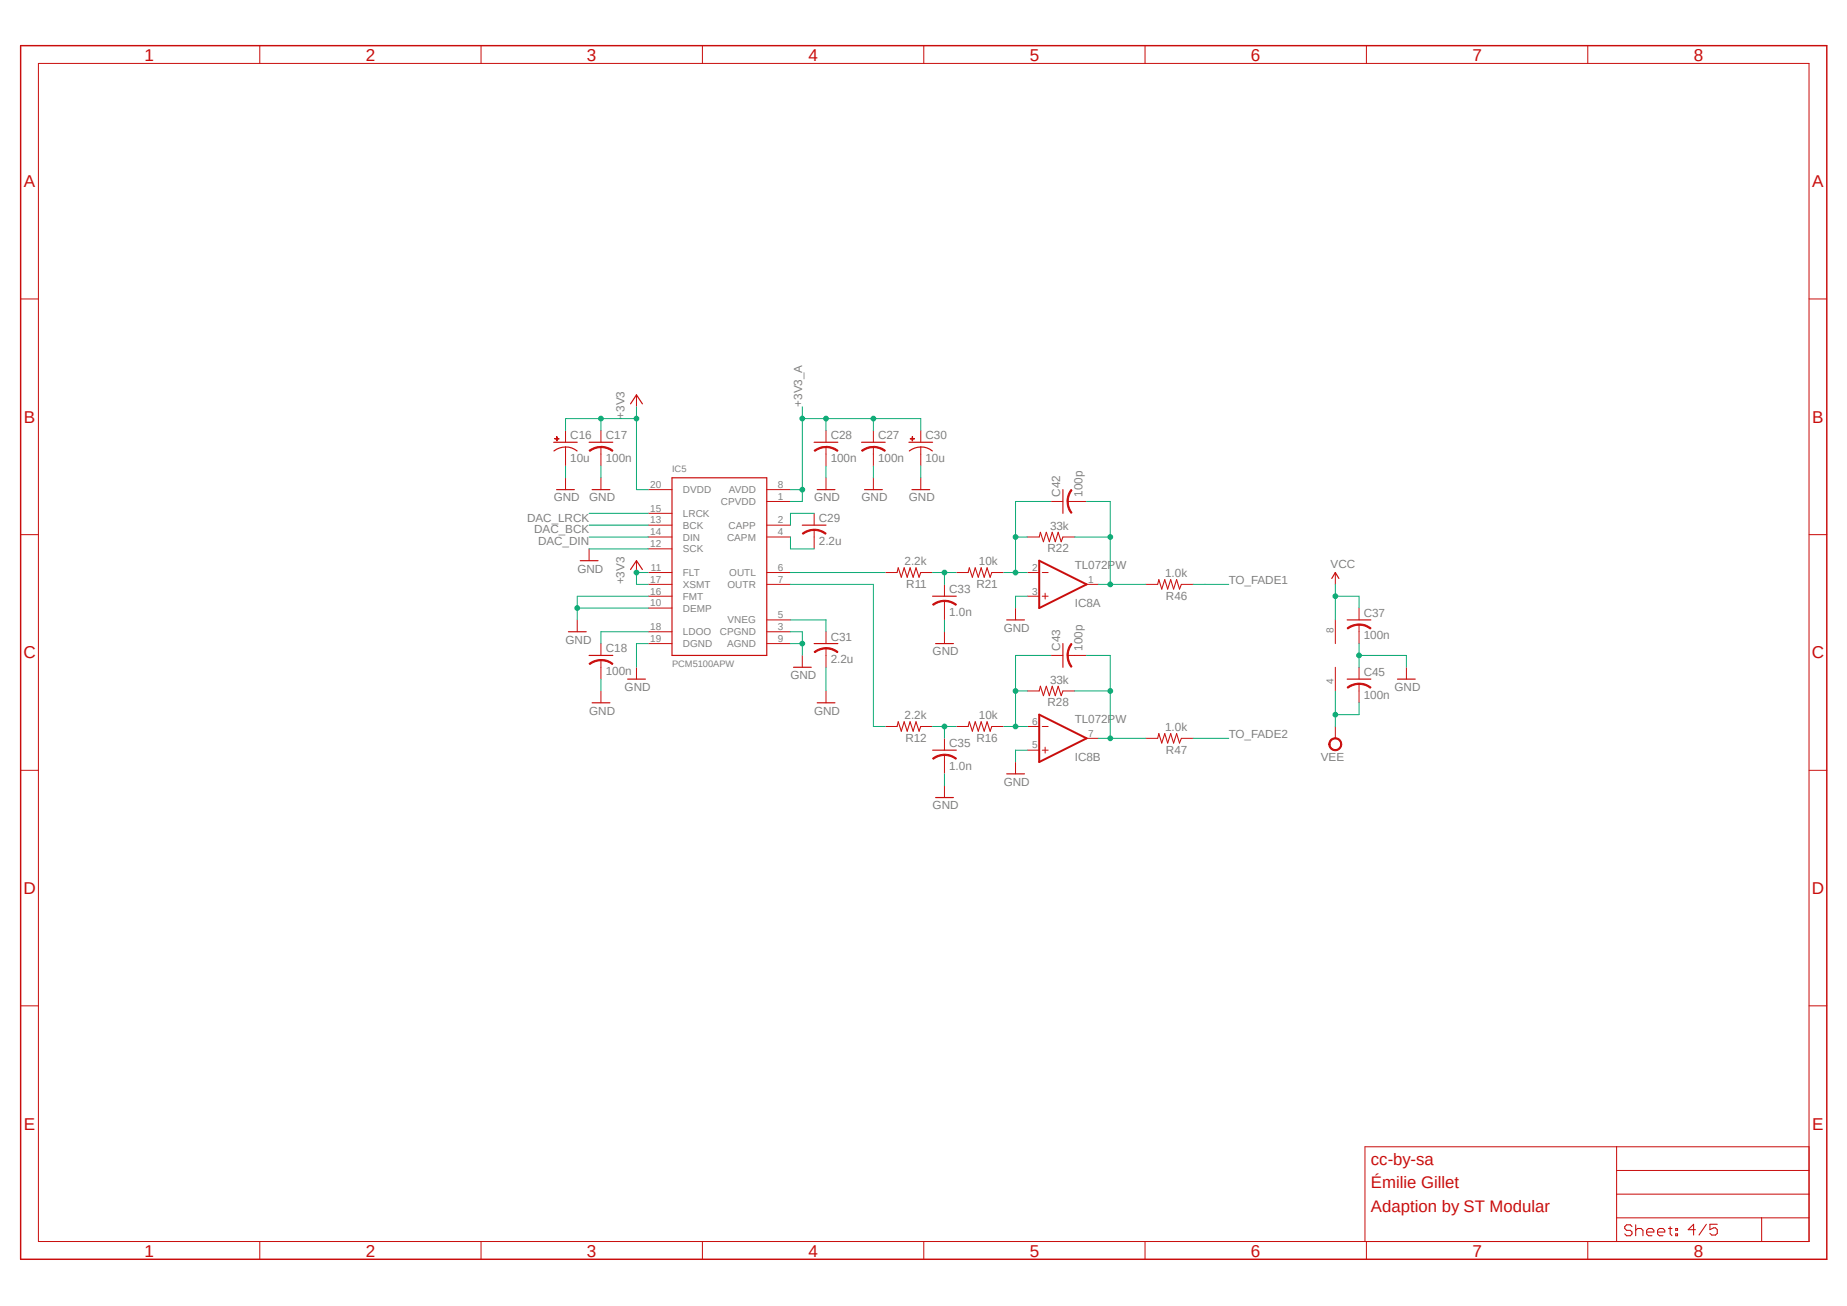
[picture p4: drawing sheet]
<svg xmlns="http://www.w3.org/2000/svg" width="594mm" height="420mm" viewBox="0 0 594 420" stroke-linecap="round" stroke-linejoin="round" font-family="sans-serif">
<path d="M5.9 14.2l582.2 391.7M588.1 14.2l-582.2 391.7" fill="none" stroke="#fff" stroke-width=".32"/>
<g fill="none" stroke="#c90d0c" stroke-width=".32">
<path d="M83.6 14.7v5.7M154.7 14.7v5.7M225.9 14.7v5.7M297.1 14.7v5.7M368.3 14.7v5.7M439.5 14.7v5.7M510.7 14.7v5.7M12.4 20.4h569.5v379h-569.5zM6.6 96.2h5.8M581.9 96.2h5.7M204.7 127v3.9M208.5 157.5h7.6"/>
<path d="M246.6 157.5h7.6M280.9 143.8v2.3M6.6 172h5.8M189.5 176.6v3.8M208.5 165.1h7.6M208.5 172.8h7.6M208.5 169h7.6M208.5 176.6h7.6M246.6 161.3h7.6M246.6 172.8h7.6M246.6 169h7.6M581.9 172h5.7"/>
<path d="M185.7 199.4v3.8M204.7 180.4v3.8M208.5 191.8h7.6M208.5 184.2h7.6M208.5 195.6h7.6M208.5 188h7.6M246.6 184.2h7.6M246.6 199.4h7.6M246.6 188h7.6M204.7 214.7v3.8M208.5 203.2h7.6M208.5 207.1h7.6"/>
<path d="M246.6 203.2h7.6M246.6 207.1h7.6M258.1 210.9v3.8M6.6 247.8h5.8M581.9 247.8h5.7M6.6 323.6h5.8M581.9 323.6h5.7M520 368.9v30.5M520 376.6h61.9M581.9 368.9h-142.9v30.5M83.6 399.4v5.7M154.7 399.4v5.7"/>
<path d="M225.9 399.4v5.7M297.1 399.4v5.7M368.3 399.4v5.7M439.5 399.4v5.7M510.7 399.4v5.7M520 391.8h61.9M520 384.2h61.9M566.6 391.8v7.6"/>
</g>
<path d="M524.9 394.6l-.5-.6h-1.2l-.6 .6v.6l.6 .6h1.2l.5 .6v.6l-.5 .6h-1.2l-.6-.6M526.1 394v3.6M526.1 395.8l.6-.6h1.1l.6 .6v1.8M529.6 396.4h2.4v-.6l-.6-.6h-1.2l-.6 .6v1.2l.6 .6h1.2M533.1 396.4h2.4v-.6l-.6-.6h-1.2l-.6 .6v1.2l.6 .6h1.2M536.7 395.2h1.1M537.2 394.6v2.4l.6 .6M539 395.2h.6v.6h-.6zM539 397h.6v.6h-.6zM545.3 395.6h-2.3l1.7-1.7v3.4M548.8 393.9l-2.3 3.4M552.4 393.9h-2.4v1.7l1.2-.6h.6l.6 .6v1.2l-.6 .5h-1.2l-.6-.5" fill="none" stroke="#c90d0c" stroke-width=".34"/>
<path d="M6.6 14.7h581v390.4h-581z" fill="none" stroke="#c90d0c" stroke-width=".47"/>
<path d="M202.8 129.9l1.9-2.9 1.9 2.9M216.1 153.7h30.5v57.2h-30.5zM277.1 142.3h7.6M186.6 180.4h5.8M202.8 183.2l1.9-2.8 1.9 2.8M182.8 203.2h5.7M201.9 218.5h5.7M255.2 214.7h5.7" fill="none" stroke="#c90d0c" stroke-width=".38"/>
<path d="M280.9 143.6l2.9 .6 1 .7-.2 .3a6.6 6.6 0 0 0-3.7-1.2z" fill-rule="evenodd" fill="#c90d0c"/>
<path d="M280.9 143.6l2.9 .6 1 .7-.2 .3a6.6 6.6 0 0 0-3.7-1.2z" fill="none" stroke="#c90d0c" stroke-width=".32"/>
<path d="M277.1 144.9l2.6-1.2 1.2-.1v.4a5.9 5.9 0 0 0-3.5 1.2z" fill-rule="evenodd" fill="#c90d0c"/>
<path d="M280.9 138.5v3.8M277.1 144.9l2.6-1.2 1.2-.1v.4a5.9 5.9 0 0 0-3.5 1.2zM280.9 146.1v3.8M296.2 143.8v2.3" fill="none" stroke="#c90d0c" stroke-width=".32"/>
<path d="M292.3 142.3h7.7M292.5 145.1a6 6 0 0 1 7.4 0" fill="none" stroke="#c90d0c" stroke-width=".38"/>
<path d="M292.8 141.1h1.3v.2h-1.3z" fill-rule="evenodd" fill="#c90d0c"/>
<path d="M292.8 141.1h1.3v.2h-1.3z" fill="none" stroke="#c90d0c" stroke-width=".32"/>
<path d="M293.4 140.5h.1v1.4h-.1z" fill-rule="evenodd" fill="#c90d0c"/>
<path d="M296.2 138.5v3.8M193.3 143.8v2.3M280.9 153.7v3.8M293.4 140.5h.1v1.4h-.1zM296.2 146.1v3.8M296.2 153.7v3.8" fill="none" stroke="#c90d0c" stroke-width=".32"/>
<path d="M189.5 142.3h7.6M278.1 157.5h5.7M293.3 157.5h5.7" fill="none" stroke="#c90d0c" stroke-width=".38"/>
<path d="M193.3 143.6l2.8 .6 1 .7-.2 .3a6.3 6.3 0 0 0-3.6-1.2z" fill-rule="evenodd" fill="#c90d0c"/>
<path d="M193.3 143.6l2.8 .6 1 .7-.2 .3a6.3 6.3 0 0 0-3.6-1.2z" fill="none" stroke="#c90d0c" stroke-width=".32"/>
<path d="M189.5 144.9l2.6-1.2 1.2-.1v.4a5.9 5.9 0 0 0-3.6 1.2z" fill-rule="evenodd" fill="#c90d0c"/>
<path d="M193.3 138.5v3.8M189.5 144.9l2.6-1.2 1.2-.1v.4a5.9 5.9 0 0 0-3.6 1.2zM193.3 146.1v3.8M193.3 153.7v3.8M261.9 170.5v2.3" fill="none" stroke="#c90d0c" stroke-width=".32"/>
<path d="M190.5 157.5h5.7M258.1 169h7.6" fill="none" stroke="#c90d0c" stroke-width=".38"/>
<path d="M261.9 170.3h1.2l1.6 .6 1 .7-.2 .3a5.8 5.8 0 0 0-3.6-1.3z" fill-rule="evenodd" fill="#c90d0c"/>
<path d="M261.9 170.3h1.2l1.6 .6 1 .7-.2 .3a5.8 5.8 0 0 0-3.6-1.3z" fill="none" stroke="#c90d0c" stroke-width=".32"/>
<path d="M258.1 171.6l1-.7 1.5-.5 1.3-.1v.3a6.3 6.3 0 0 0-3.6 1.3z" fill-rule="evenodd" fill="#c90d0c"/>
<path d="M258.1 171.6l1-.7 1.5-.5 1.3-.1v.3a6.3 6.3 0 0 0-3.6 1.3zM261.9 165.1v3.9M261.9 172.8v3.8M265.7 208.6v2.3" fill="none" stroke="#c90d0c" stroke-width=".32"/>
<path d="M261.9 207.1h7.6" fill="none" stroke="#c90d0c" stroke-width=".38"/>
<path d="M265.7 208.4h1.2l1.6 .6 1 .7-.2 .3a5.8 5.8 0 0 0-3.6-1.3z" fill-rule="evenodd" fill="#c90d0c"/>
<path d="M265.7 208.4h1.2l1.6 .6 1 .7-.2 .3a5.8 5.8 0 0 0-3.6-1.3z" fill="none" stroke="#c90d0c" stroke-width=".32"/>
<path d="M261.9 209.7l1-.7 1.5-.5 1.3-.1v.3a6.3 6.3 0 0 0-3.6 1.3z" fill-rule="evenodd" fill="#c90d0c"/>
<path d="M193.3 212.4v2.3M261.9 209.7l1-.7 1.5-.5 1.3-.1v.3a6.3 6.3 0 0 0-3.6 1.3zM265.7 203.2v3.9M265.7 210.9v3.8M265.7 222.3v3.8" fill="none" stroke="#c90d0c" stroke-width=".32"/>
<path d="M189.5 210.9h7.6M262.8 226.1h5.8" fill="none" stroke="#c90d0c" stroke-width=".38"/>
<path d="M193.3 212.2h.4a5.5 5.5 0 0 1 3.4 1.3l-.2 .3a5.6 5.6 0 0 0-3.6-1.2z" fill-rule="evenodd" fill="#c90d0c"/>
<path d="M193.3 212.2h.4a5.5 5.5 0 0 1 3.4 1.3l-.2 .3a5.6 5.6 0 0 0-3.6-1.2z" fill="none" stroke="#c90d0c" stroke-width=".32"/>
<path d="M189.5 213.5l1-.7 1.6-.5 1.2-.1v.4a6.3 6.3 0 0 0-3.6 1.2z" fill-rule="evenodd" fill="#c90d0c"/>
<path d="M189.5 213.5l1-.7 1.6-.5 1.2-.1v.4a6.3 6.3 0 0 0-3.6 1.2zM193.3 207.1v3.8M193.3 214.7v3.8M343.4 210.9h2.3M193.3 222.3v3.8M307.6 233.7h3.8M319 233.7h3.8M330.4 222.3h3.9M341.9 222.3h3.8" fill="none" stroke="#c90d0c" stroke-width=".32"/>
<path d="M341.9 207.1v7.6M190.5 226.1h5.7" fill="none" stroke="#c90d0c" stroke-width=".38"/>
<path d="M311.4 233.7l.4-1.5 1 3 .9-3 1 3 .9-3 1 3 .9-3 1 3 .5-1.5M334.3 222.3l.3-1.5 1 3 .9-3 1 3 .9-3 1 3 1-3 .9 3 .6-1.5" fill="none" stroke="#c90d0c" stroke-width=".34"/>
<path d="M344.5 207l.3 .2a6.6 6.6 0 0 0-1.2 3.7h-.4l.1-1.3 .5-1.5z" fill-rule="evenodd" fill="#c90d0c"/>
<path d="M344.5 207l.3 .2a6.6 6.6 0 0 0-1.2 3.7h-.4l.1-1.3 .5-1.5z" fill="none" stroke="#c90d0c" stroke-width=".32"/>
<path d="M343.2 210.9h.4a5.9 5.9 0 0 0 1.2 3.5l-.3 .3-.7-1.1-.5-1.5z" fill-rule="evenodd" fill="#c90d0c"/>
<path d="M330.4 172.8h3.9M341.9 172.8h3.8M343.4 161.3h2.3M307.6 184.2h3.8M319 184.2h3.8M326.6 195.6v3.8M338.1 210.9h3.8M343.2 210.9h.4a5.9 5.9 0 0 0 1.2 3.5l-.3 .3-.7-1.1-.5-1.5zM345.7 210.9h3.8" fill="none" stroke="#c90d0c" stroke-width=".32"/>
<path d="M334.3 172.8l.3-1.6 1 3.1 .9-3.1 1 3.1 .9-3.1 1 3.1 1-3.1 .9 3.1 .6-1.5M311.4 184.2l.4-1.5 1 3 .9-3 1 3 .9-3 1 3 .9-3 1 3 .5-1.5" fill="none" stroke="#c90d0c" stroke-width=".34"/>
<path d="M341.9 157.5v7.6M323.8 199.4h5.7" fill="none" stroke="#c90d0c" stroke-width=".38"/>
<path d="M344.5 157.5l.3 .2a6.3 6.3 0 0 0-1.2 3.6h-.4l.1-1.2 .5-1.6z" fill-rule="evenodd" fill="#c90d0c"/>
<path d="M344.5 157.5l.3 .2a6.3 6.3 0 0 0-1.2 3.6h-.4l.1-1.2 .5-1.6z" fill="none" stroke="#c90d0c" stroke-width=".32"/>
<path d="M343.2 161.3h.4a5.9 5.9 0 0 0 1.2 3.6l-.3 .2-.7-1-.5-1.5z" fill-rule="evenodd" fill="#c90d0c"/>
<g fill="none" stroke="#c90d0c" stroke-width=".32">
<path d="M338.1 161.3h3.8M343.2 161.3h.4a5.9 5.9 0 0 0 1.2 3.6l-.3 .2-.7-1-.5-1.5zM345.7 161.3h3.8M330.4 191.8h3.9M330.4 184.2h3.9M335.2 191.8h1.9M335.2 184.2h1.9M336.2 190.8v1.9M349.5 188h3.8M368.5 188h3.9M380 188h3.8M429.5 184.2v3.8"/>
<path d="M429.5 199.4v7.7M429.5 214.7v7.6M330.4 233.7h3.9M335.2 233.7h1.9M349.5 237.5h3.8M368.5 237.5h3.9M380 237.5h3.8M326.6 245.2v3.8M330.4 241.3h3.9M335.2 241.3h1.9M336.2 240.4v1.9"/>
</g>
<path d="M372.4 188l.3-1.5 1 3 .9-3 1 3 .9-3 1 3 1-3 .9 3 .6-1.5M372.4 237.5l.3-1.5 1 3.1 .9-3.1 1 3.1 .9-3.1 1 3.1 1-3.1 .9 3.1 .6-1.6" fill="none" stroke="#c90d0c" stroke-width=".34"/>
<path d="M428.4 186.1l1.1-1.9 1.1 1.9M323.8 249h5.7" fill="none" stroke="#c90d0c" stroke-width=".38"/>
<path d="M334.3 180.4l15.2 7.6-15.2 7.6zM334.3 229.9l15.2 7.6-15.2 7.7z" fill="none" stroke="#c90d0c" stroke-width=".63"/>
<path d="M428.1 237.8a2.1 2.1 0 0 1 3.2 .6 2.1 2.1 0 0 1-1.3 3 2.1 2.1 0 0 1-2.6-2h.4a1.72 1.72 0 0 1 2.3-1.6 1.72 1.72 0 0 1 .6 2.8 1.72 1.72 0 0 1-2.8-.7l-.1-.5h-.4l.1-.6z" fill-rule="evenodd" fill="#c90d0c"/>
<path d="M437.1 201v2.2M428.1 237.8a2.1 2.1 0 0 1 3.2 .6 2.1 2.1 0 0 1-1.3 3 2.1 2.1 0 0 1-2.6-2h.4a1.72 1.72 0 0 1 2.3-1.6 1.72 1.72 0 0 1 .6 2.8 1.72 1.72 0 0 1-2.8-.7l-.1-.5h-.4l.1-.6zM429.5 233.7v3.8" fill="none" stroke="#c90d0c" stroke-width=".32"/>
<path d="M433.3 199.4h7.6" fill="none" stroke="#c90d0c" stroke-width=".38"/>
<path d="M437.1 200.7l1.3 .1 1.5 .6 1.1 .7-.3 .3a5.6 5.6 0 0 0-3.6-1.3z" fill-rule="evenodd" fill="#c90d0c"/>
<path d="M437.1 200.7l1.3 .1 1.5 .6 1.1 .7-.3 .3a5.6 5.6 0 0 0-3.6-1.3z" fill="none" stroke="#c90d0c" stroke-width=".32"/>
<path d="M433.3 202.1l1-.7 1.6-.5 1.2-.2v.4a6.3 6.3 0 0 0-3.6 1.3z" fill-rule="evenodd" fill="#c90d0c"/>
<path d="M437.1 195.6v3.8M433.3 202.1l1-.7 1.6-.5 1.2-.2v.4a6.3 6.3 0 0 0-3.6 1.3zM437.1 203.2v3.9M437.1 220v2.3" fill="none" stroke="#c90d0c" stroke-width=".32"/>
<path d="M433.3 218.5h7.6" fill="none" stroke="#c90d0c" stroke-width=".38"/>
<path d="M437.1 219.8l1.3 .1 1.5 .5 1.1 .7-.3 .3a5.6 5.6 0 0 0-3.6-1.2z" fill-rule="evenodd" fill="#c90d0c"/>
<path d="M437.1 219.8l1.3 .1 1.5 .5 1.1 .7-.3 .3a5.6 5.6 0 0 0-3.6-1.2z" fill="none" stroke="#c90d0c" stroke-width=".32"/>
<path d="M433.3 221.1l1-.7 1.6-.5 1.2-.1v.4a6.3 6.3 0 0 0-3.6 1.2z" fill-rule="evenodd" fill="#c90d0c"/>
<path d="M181.9 143.8v2.3M437.1 214.7v3.8M452.4 214.7v3.8M433.3 221.1l1-.7 1.6-.5 1.2-.1v.4a6.3 6.3 0 0 0-3.6 1.2zM437.1 222.3v3.8" fill="none" stroke="#c90d0c" stroke-width=".32"/>
<path d="M178.1 142.3h7.6M178.2 145.1a6.1 6.1 0 0 1 7.4 0M449.5 218.5h5.7" fill="none" stroke="#c90d0c" stroke-width=".38"/>
<path d="M178.5 141.1h1.3v.2h-1.3z" fill-rule="evenodd" fill="#c90d0c"/>
<path d="M178.5 141.1h1.3v.2h-1.3z" fill="none" stroke="#c90d0c" stroke-width=".32"/>
<path d="M179.1 140.5h.1v1.4h-.1z" fill-rule="evenodd" fill="#c90d0c"/>
<path d="M181.9 138.5v3.8M179.1 140.5h.1v1.4h-.1zM181.9 146.1v3.8M181.9 153.7v3.8M265.7 143.8v2.3" fill="none" stroke="#c90d0c" stroke-width=".32"/>
<path d="M179 157.5h5.7M261.9 142.3h7.6" fill="none" stroke="#c90d0c" stroke-width=".38"/>
<path d="M265.7 143.6l2.8 .6 1 .7-.2 .3a6.6 6.6 0 0 0-3.6-1.2z" fill-rule="evenodd" fill="#c90d0c"/>
<path d="M265.7 143.6l2.8 .6 1 .7-.2 .3a6.6 6.6 0 0 0-3.6-1.2z" fill="none" stroke="#c90d0c" stroke-width=".32"/>
<path d="M261.9 144.9l2.5-1.2 1.3-.1v.4a5.9 5.9 0 0 0-3.6 1.2z" fill-rule="evenodd" fill="#c90d0c"/>
<path d="M265.7 138.5v3.8M261.9 144.9l2.5-1.2 1.3-.1v.4a5.9 5.9 0 0 0-3.6 1.2zM265.7 146.1v3.8M265.7 153.7v3.8M303.8 193.3v2.3" fill="none" stroke="#c90d0c" stroke-width=".32"/>
<path d="M262.8 157.5h5.8M300 191.8h7.6" fill="none" stroke="#c90d0c" stroke-width=".38"/>
<path d="M303.8 193.1l1.2 .1 1.6 .6 1 .6-.2 .3a5.8 5.8 0 0 0-3.6-1.2z" fill-rule="evenodd" fill="#c90d0c"/>
<path d="M303.8 193.1l1.2 .1 1.6 .6 1 .6-.2 .3a5.8 5.8 0 0 0-3.6-1.2z" fill="none" stroke="#c90d0c" stroke-width=".32"/>
<path d="M300 194.4l1-.6 1.5-.5 1.3-.2v.4a6 6 0 0 0-3.6 1.2z" fill-rule="evenodd" fill="#c90d0c"/>
<path d="M300 194.4l1-.6 1.5-.5 1.3-.2v.4a6 6 0 0 0-3.6 1.2zM303.8 188v3.8M303.8 195.6v3.8M303.8 242.9v2.3" fill="none" stroke="#c90d0c" stroke-width=".32"/>
<path d="M300 241.3h7.6" fill="none" stroke="#c90d0c" stroke-width=".38"/>
<path d="M303.8 242.7l2 .3 1.8 1-.2 .3a5.8 5.8 0 0 0-3.6-1.3z" fill-rule="evenodd" fill="#c90d0c"/>
<path d="M303.8 242.7l2 .3 1.8 1-.2 .3a5.8 5.8 0 0 0-3.6-1.3z" fill="none" stroke="#c90d0c" stroke-width=".32"/>
<path d="M300 244l1-.7 1.5-.5 1.3-.1v.3a6 6 0 0 0-3.6 1.3z" fill-rule="evenodd" fill="#c90d0c"/>
<path d="M284.7 184.2h3.8M296.2 184.2h3.8M303.8 203.2v3.9M284.7 233.7h3.8M296.2 233.7h3.8M303.8 237.5v3.8M300 244l1-.7 1.5-.5 1.3-.1v.3a6 6 0 0 0-3.6 1.3zM303.8 245.2v3.8M303.8 252.8v3.8" fill="none" stroke="#c90d0c" stroke-width=".32"/>
<path d="M300.9 207.1h5.8M300.9 256.6h5.8" fill="none" stroke="#c90d0c" stroke-width=".38"/>
<path d="M288.5 184.2l.4-1.5 1 3 .9-3 1 3 .9-3 1 3 .9-3 1 3 .6-1.5M288.5 233.7l.4-1.5 1 3 .9-3 1 3 .9-3 1 3 .9-3 1 3 .6-1.5" fill="none" stroke="#c90d0c" stroke-width=".34"/>
<path d="M254.2 207.1h3.9M254.2 203.2h3.9v7.7" fill="none" stroke="#0dab76" stroke-width=".32"/>
<circle cx="258.1" cy="207.1" r=".76" fill="#0dab76"/>
<g fill="none" stroke="#0dab76" stroke-width=".32">
<path d="M189.5 176.6h19M185.7 195.6h22.8M208.5 191.8h-22.8v7.6M208.5 207.1h-3.8v7.6"/>
<circle cx="258.1" cy="207.1" r=".76"/>
</g>
<circle cx="185.7" cy="195.6" r=".76" fill="#0dab76"/>
<g fill="none" stroke="#0dab76" stroke-width=".32">
<path d="M193.3 149.9v3.8M280.9 149.9v3.8M296.2 149.9v3.8M330.4 191.8h-3.8v3.8M193.3 218.5v3.8M265.7 214.7v7.6M437.1 207.1v7.6M437.1 210.9h15.3v3.8M330.4 241.3h-3.8v3.9"/>
<circle cx="185.7" cy="195.6" r=".76"/>
</g>
<circle cx="437.1" cy="210.9" r=".76" fill="#0dab76"/>
<g fill="none" stroke="#0dab76" stroke-width=".32">
<path d="M258.1 130.9v30.4h-3.9M258.1 134.7h38.1v3.8M265.7 134.7v3.8M280.9 134.7v3.8M181.9 149.9v3.8M254.2 157.5h3.9M265.7 149.9v3.8M303.8 199.4v3.8M303.8 249v3.8"/>
<circle cx="437.1" cy="210.9" r=".76"/>
</g>
<circle cx="258.1" cy="157.5" r=".76" fill="#0dab76"/>
<circle cx="258.1" cy="157.5" r=".76" fill="none" stroke="#0dab76" stroke-width=".32"/>
<circle cx="280.9" cy="134.7" r=".76" fill="#0dab76"/>
<circle cx="280.9" cy="134.7" r=".76" fill="none" stroke="#0dab76" stroke-width=".32"/>
<circle cx="258.1" cy="134.7" r=".76" fill="#0dab76"/>
<circle cx="258.1" cy="134.7" r=".76" fill="none" stroke="#0dab76" stroke-width=".32"/>
<circle cx="265.7" cy="134.7" r=".76" fill="#0dab76"/>
<g fill="none" stroke="#0dab76" stroke-width=".32">
<path d="M193.3 134.7v3.8M204.7 130.9v26.6h3.8M204.7 134.7h-22.8v3.8"/>
<circle cx="265.7" cy="134.7" r=".76"/>
</g>
<circle cx="204.7" cy="134.7" r=".76" fill="#0dab76"/>
<circle cx="204.7" cy="134.7" r=".76" fill="none" stroke="#0dab76" stroke-width=".32"/>
<circle cx="193.3" cy="134.7" r=".76" fill="#0dab76"/>
<g fill="none" stroke="#0dab76" stroke-width=".32">
<path d="M208.5 184.2h-3.8v3.8h3.8"/>
<circle cx="193.3" cy="134.7" r=".76"/>
</g>
<circle cx="204.7" cy="184.2" r=".76" fill="#0dab76"/>
<g fill="none" stroke="#0dab76" stroke-width=".32">
<path d="M189.5 165.1h19M189.5 169h19M189.5 172.8h19M254.2 172.8v3.8h7.7M261.9 165.1h-7.7v3.9M254.2 199.4h11.5v3.8M254.2 188h26.7v45.7h3.8M208.5 203.2h-15.2v3.9M338.1 210.9h-11.5v22.8M322.8 233.7h7.6M326.6 222.3h3.8"/>
<circle cx="204.7" cy="184.2" r=".76"/>
</g>
<circle cx="326.6" cy="233.7" r=".76" fill="#0dab76"/>
<circle cx="326.6" cy="233.7" r=".76" fill="none" stroke="#0dab76" stroke-width=".32"/>
<circle cx="326.6" cy="222.3" r=".76" fill="#0dab76"/>
<g fill="none" stroke="#0dab76" stroke-width=".32">
<path d="M349.5 210.9h7.6v26.6M345.7 222.3h11.4M353.3 237.5h15.2"/>
<circle cx="326.6" cy="222.3" r=".76"/>
</g>
<circle cx="357.1" cy="237.5" r=".76" fill="#0dab76"/>
<circle cx="357.1" cy="237.5" r=".76" fill="none" stroke="#0dab76" stroke-width=".32"/>
<circle cx="357.1" cy="222.3" r=".76" fill="#0dab76"/>
<g fill="none" stroke="#0dab76" stroke-width=".32">
<path d="M326.6 172.8h3.8M338.1 161.3h-11.5v22.9M322.8 184.2h7.6"/>
<circle cx="357.1" cy="222.3" r=".76"/>
</g>
<circle cx="326.6" cy="184.2" r=".76" fill="#0dab76"/>
<circle cx="326.6" cy="184.2" r=".76" fill="none" stroke="#0dab76" stroke-width=".32"/>
<circle cx="326.6" cy="172.8" r=".76" fill="#0dab76"/>
<g fill="none" stroke="#0dab76" stroke-width=".32">
<path d="M345.7 172.8h11.4M349.5 161.3h7.6v26.7M353.3 188h15.2"/>
<circle cx="326.6" cy="172.8" r=".76"/>
</g>
<circle cx="357.1" cy="188" r=".76" fill="#0dab76"/>
<circle cx="357.1" cy="188" r=".76" fill="none" stroke="#0dab76" stroke-width=".32"/>
<circle cx="357.1" cy="172.8" r=".76" fill="#0dab76"/>
<g fill="none" stroke="#0dab76" stroke-width=".32">
<path d="M383.8 188h11.4M383.8 237.5h11.4M429.5 222.3v11.4M437.1 226.1v3.8h-7.6"/>
<circle cx="357.1" cy="172.8" r=".76"/>
</g>
<circle cx="429.5" cy="229.9" r=".76" fill="#0dab76"/>
<g fill="none" stroke="#0dab76" stroke-width=".32">
<path d="M429.5 188v11.4M429.5 191.8h7.6v3.8"/>
<circle cx="429.5" cy="229.9" r=".76"/>
</g>
<circle cx="429.5" cy="191.8" r=".76" fill="#0dab76"/>
<g fill="none" stroke="#0dab76" stroke-width=".32">
<path d="M254.2 184.2h30.5M300 184.2h7.6M303.8 184.2v3.8"/>
<circle cx="429.5" cy="191.8" r=".76"/>
</g>
<circle cx="303.8" cy="184.2" r=".76" fill="#0dab76"/>
<g fill="none" stroke="#0dab76" stroke-width=".32">
<path d="M300 233.7h7.6M303.8 233.7v3.8"/>
<circle cx="303.8" cy="184.2" r=".76"/>
</g>
<circle cx="303.8" cy="233.7" r=".76" fill="#0dab76"/>
<circle cx="303.8" cy="233.7" r=".76" fill="none" stroke="#0dab76" stroke-width=".32"/>
<g font-size="5.5" fill="#c90d0c">
<text x="46.4" y="19.5">1</text>
<text x="117.6" y="19.5">2</text>
<text x="188.8" y="19.5">3</text>
<text x="260" y="19.5">4</text>
<text x="331.2" y="19.5">5</text>
<text x="402.4" y="19.5">6</text>
<text x="473.6" y="19.5">7</text>
<text x="544.8" y="19.5">8</text>
<text x="7.7" y="60.2">A</text>
<text x="582.9" y="60.2">A</text>
<text x="7.7" y="136.1">B</text>
<text x="582.9" y="136.1">B</text>
<text x="7.5" y="211.8">C</text>
<text x="582.8" y="211.8">C</text>
<text x="7.5" y="287.7">D</text>
<text x="582.8" y="287.7">D</text>
<text x="7.7" y="363.5">E</text>
<text x="582.9" y="363.5">E</text>
<text x="46.4" y="404.2">1</text>
<text x="117.6" y="404.2">2</text>
<text x="188.8" y="404.2">3</text>
<text x="260" y="404.2">4</text>
<text x="331.2" y="404.2">5</text>
<text x="402.4" y="404.2">6</text>
<text x="473.6" y="404.2">7</text>
<text x="544.8" y="404.2">8</text>
</g>
<g font-size="5.4" fill="#c90d0c">
<text x="440.9" y="374.6">cc-by-sa</text>
<text x="440.9" y="382.3">Émilie Gillet</text>
<text x="440.9" y="389.9">Adaption by ST Modular</text>
</g>
<g font-size="3.8" fill="#808080">
<text x="258.1" y="130.9" transform="rotate(-90 258.1 130.9)">+3V3_A</text>
<text x="200.9" y="134.7" transform="rotate(-90 200.9 134.7)">+3V3</text>
<text x="183.4" y="141.4">C16</text>
<text x="194.9" y="141.4">C17</text>
<text x="267.2" y="141.4">C28</text>
<text x="282.4" y="141.4">C27</text>
<text x="297.7" y="141.4">C30</text>
<text x="183.4" y="148.6">10u</text>
<text x="194.9" y="148.6">100n</text>
<text x="267.2" y="148.6">100n</text>
<text x="282.4" y="148.6">100n</text>
<text x="297.7" y="148.6">10u</text>
<text x="178.1" y="161.3">GND</text>
<text x="189.5" y="161.3">GND</text>
<text x="261.9" y="161.3">GND</text>
<text x="277.1" y="161.3">GND</text>
<text x="292.3" y="161.3">GND</text>
<text x="340.9" y="159.8" transform="rotate(-90 340.9 159.8)">C42</text>
<text x="348.2" y="159.8" transform="rotate(-90 348.2 159.8)">100p</text>
<text x="169.5" y="167.8">DAC_LRCK</text>
<text x="171.8" y="171.6">DAC_BCK</text>
<text x="263.4" y="168">C29</text>
<text x="337.7" y="170.5">33k</text>
<text x="173.1" y="175.4">DAC_DIN</text>
<text x="263.4" y="175.2">2.2u</text>
<text x="336.9" y="177.7">R22</text>
<text x="185.7" y="184.2">GND</text>
<text x="290.9" y="181.9">2.2k</text>
<text x="314.9" y="181.9">10k</text>
<text x="345.7" y="183">TL072PW</text>
<text x="374.8" y="185.7">1.0k</text>
<text x="428" y="182.7">VCC</text>
<text x="200.9" y="188" transform="rotate(-90 200.9 188)">+3V3</text>
<text x="291.5" y="189.1">R11</text>
<text x="305.3" y="190.8">C33</text>
<text x="314.1" y="189.1">R21</text>
<text x="395.2" y="188">TO_FADE1</text>
<text x="345.7" y="195.4">IC8A</text>
<text x="375" y="192.9">R46</text>
<text x="305.3" y="198.1">1.0n</text>
<text x="322.8" y="203.2">GND</text>
<text x="438.7" y="198.5">C37</text>
<text x="181.9" y="207.1">GND</text>
<text x="194.9" y="209.9">C18</text>
<text x="267.2" y="206.1">C31</text>
<text x="340.9" y="209.3" transform="rotate(-90 340.9 209.3)">C43</text>
<text x="348.2" y="209.3" transform="rotate(-90 348.2 209.3)">100p</text>
<text x="438.7" y="205.7">100n</text>
<text x="267.2" y="213.3">2.2u</text>
<text x="300" y="210.9">GND</text>
<text x="194.9" y="217.1">100n</text>
<text x="254.2" y="218.5">GND</text>
<text x="337.7" y="220">33k</text>
<text x="438.7" y="217.5">C45</text>
<text x="200.9" y="222.3">GND</text>
<text x="336.9" y="227.2">R28</text>
<text x="438.7" y="224.7">100n</text>
<text x="448.6" y="222.3">GND</text>
<text x="189.5" y="229.9">GND</text>
<text x="261.9" y="229.9">GND</text>
<text x="290.9" y="231.4">2.2k</text>
<text x="314.9" y="231.4">10k</text>
<text x="345.7" y="232.6">TL072PW</text>
<text x="291.2" y="238.6">R12</text>
<text x="314.1" y="238.6">R16</text>
<text x="374.8" y="235.2">1.0k</text>
<text x="395.2" y="237.5">TO_FADE2</text>
<text x="305.3" y="240.4">C35</text>
<text x="345.7" y="244.9">IC8B</text>
<text x="375" y="242.4">R47</text>
<text x="424.9" y="244.9">VEE</text>
<text x="305.3" y="247.6">1.0n</text>
<text x="322.8" y="252.8">GND</text>
<text x="300" y="260.4">GND</text>
</g>
<g font-size="3.2" fill="#808080">
<text x="209.1" y="157">20</text>
<text x="219.7" y="158.7">DVDD</text>
<text x="234.4" y="158.7">AVDD</text>
<text x="250.1" y="160.8">1</text>
<text x="250.1" y="157">8</text>
<text x="209.1" y="164.6">15</text>
<text x="219.7" y="166.3">LRCK</text>
<text x="231.9" y="162.5">CPVDD</text>
<text x="209.1" y="172.2">14</text>
<text x="209.1" y="168.4">13</text>
<text x="219.7" y="173.9">DIN</text>
<text x="219.7" y="170.1">BCK</text>
<text x="233.8" y="173.9">CAPM</text>
<text x="234.4" y="170.1">CAPP</text>
<text x="250.1" y="168.4">2</text>
<text x="250.1" y="172.2">4</text>
<text x="209.1" y="176">12</text>
<text x="219.7" y="177.7">SCK</text>
<text x="209.4" y="183.6">11</text>
<text x="219.7" y="185.3">FLT</text>
<text x="234.6" y="185.3">OUTL</text>
<text x="250.1" y="183.6">6</text>
<text x="332" y="183.6">2</text>
<text x="209.1" y="191.3">16</text>
<text x="209.1" y="187.5">17</text>
<text x="219.7" y="189.1">XSMT</text>
<text x="234" y="189.1">OUTR</text>
<text x="250.1" y="187.5">7</text>
<text x="332" y="191.3">3</text>
<text x="350" y="187.5">1</text>
<text x="209.1" y="195.1">10</text>
<text x="219.7" y="193">FMT</text>
<text x="219.7" y="196.8">DEMP</text>
<text x="209.1" y="202.7">18</text>
<text x="234" y="200.6">VNEG</text>
<text x="250.1" y="202.7">3</text>
<text x="250.1" y="198.9">5</text>
<text x="429" y="203.5" transform="rotate(-90 429 203.5)">8</text>
<text x="209.1" y="206.5">19</text>
<text x="219.7" y="204.4">LDOO</text>
<text x="219.7" y="208.2">DGND</text>
<text x="231.5" y="204.4">CPGND</text>
<text x="233.8" y="208.2">AGND</text>
<text x="250.1" y="206.5">9</text>
<text x="429" y="220" transform="rotate(-90 429 220)">4</text>
<text x="332" y="233.2">6</text>
<text x="350" y="237">7</text>
<text x="332" y="240.8">5</text>
</g>
<g font-size="3" fill="#808080">
<text x="216.1" y="151.8">IC5</text>
<text x="216.1" y="214.7">PCM5100APW</text>
</g>
</svg>
